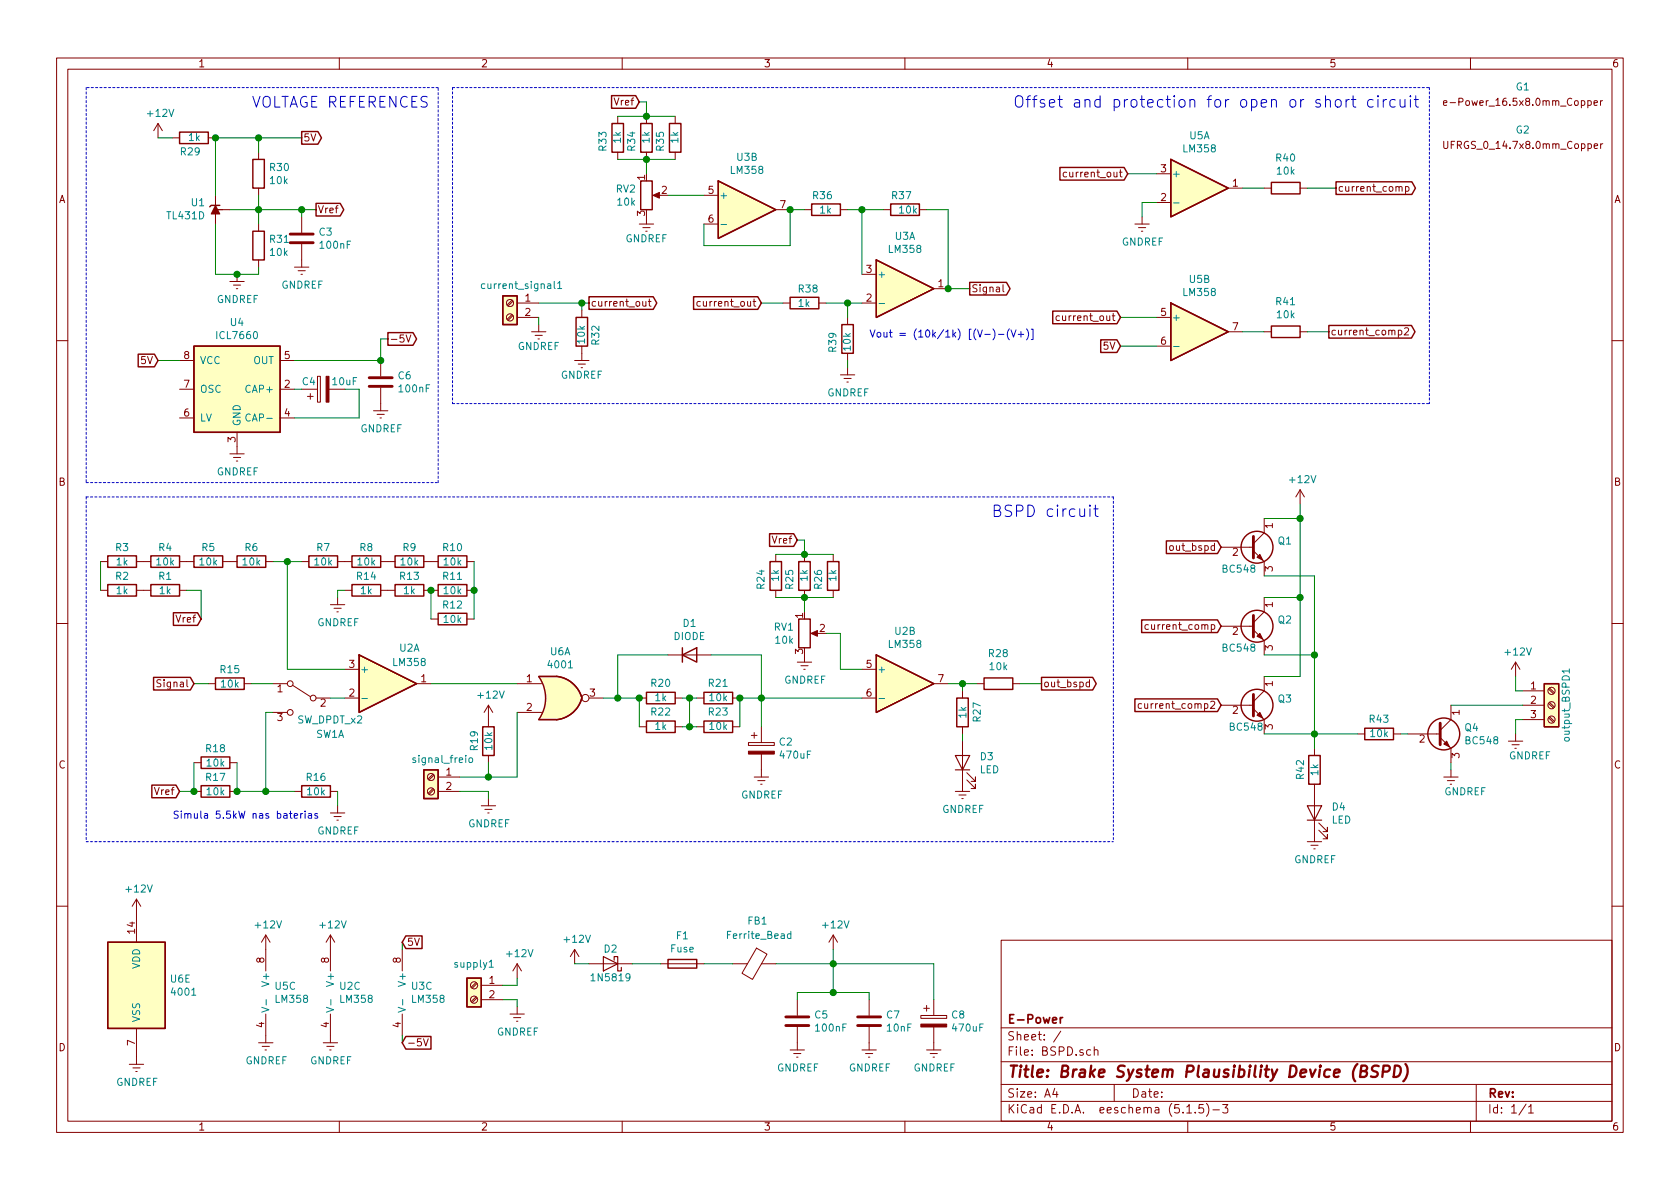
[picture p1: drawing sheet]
<svg xmlns="http://www.w3.org/2000/svg" width="297mm" height="210mm" viewBox="0 0 297 210" stroke-linecap="round" stroke-linejoin="round" font-family="sans-serif">
<g fill="none" stroke="#840000" stroke-width=".18">
<path d="M10 10.3h277v189.9h-277zM12 12.2h273v186.1h-273zM60 10.3v1.9M110 10.3v1.9M160 10.3v1.9M210 10.3v1.9M255.2 18.2l.6-.1v-.2l-.4-.1-.2 .2 .1 .6h.5M260 10.3v1.9M281.8 18.2l.6-.1v-.2l-.4-.1-.2 .2 .1 .6h.5M283 17.8v.8M283.3 17.8l-.3 .2M27.9 21.8l-.7 1.3"/>
<path d="M27.9 21.8v2.6M27.9 21.8l.8 1.3M30.5 24.4h1.2M36.8 24.4h1.3M38.1 35.8v2.5M38.1 37.1h2.5M38.1 34.5v5.1M45.7 26.9v1.3M45.7 33.3v1.2M45.7 39.6v1.3M53.3 38.3v2.8M109.2 20.6v1.2"/>
<path d="M109.2 26.9v1.3M113 39.6h2.6M114.3 20.6v1.2M114.3 26.9v1.3M114.3 38.3v1.3M115.8 34.5h1M119.4 20.6v1.2M119.4 26.9v1.3M124.5 39.6h2.5M124.5 34.5h2.5M137.2 37.1h2.5M142.2 37.1h1.3"/>
<path d="M148.6 37.1h1.3M156.2 37.1h1.3M162.6 37.1h1.2M188.6 30.5l-.4-.1-.2 .3 .1 .5h.5M197.9 30.4h.5M198.1 30v1.1l.3 .2M200.7 39.6h2.5M201.9 38.3v1.3M204.5 35.8h2.5M204.5 30.7h2.5M217.2 33.3h2.5M223.5 33.3h1.3"/>
<path d="M229.9 33.3h1.2M247.4 33.2l.1-.2h.4v.8M248.5 33h.4l.2 .2-.1 .6h-.5M248.5 33v1.3M255.3 25v1l.2 .3h.3l.2-.3v-1M281.9 25.8l.6-.1-.1-.2-.4-.1-.1 .2v.6h.5M283 25.4v.9M283.4 25.4l-.4 .2M40.6 49.8h2.6M41.3 50.4h1.2M41.8 51h.2M41.9 48.5v1.3"/>
<path d="M45.7 46v1.2M52.1 47.2h2.5M52.7 47.9h1.3M53.2 48.5h.3M53.3 43.2v4M71.8 59.2l.4 1.3 .4-1.3M90.5 55.6l-.8 .9M90.5 53.1l-.8 .8M90.7 55.8l-.9 .8M90.7 53.3l-.9 .8M91.4 53.6h3.8M91.4 56.1h3.8"/>
<path d="M94 58.7h2.5M94.6 59.3h1.3M95.1 59.9h.3M95.2 57.4v1.3M102.9 54.9v1.2M113.6 53.3l.1 .8h.3l.2-.1M113.7 40.3h1.2M114.2 40.9h.2M114.2 53.3v.8M114.6 53.3h.5M114.8 52.9v1.1l.3 .1M123.8 53.4l-.3-.1-.3 .2 .1 .6h.5"/>
<path d="M133.1 53.3h.5M133.3 52.9v1.1l.3 .1M138.4 53.6h1.3M144.8 53.6h1.2M149.9 56.1v1.3M152.4 53.6h2.5M152.4 48.5h2.5M165.1 51h2.5M177.3 50.3v1.1l.2 .2M187.3 55.9l-.3-.1-.3 .3 .1 .5h.5M196.6 55.8h.5M196.8 55.4v1.1l.3 .2"/>
<path d="M201.3 40.3h1.3M201.8 40.9h.3M204.5 56.1h2.5M217.2 58.7h2.5M223.5 58.7h1.3M229.9 58.7h1.2M247.2 58.4h.4l.3 .2-.2 .6h-.5M248.3 58.1l.5-.1 .2 .3v.2l-.7 .7h.7M10 60.2h2M31.7 63.7h2.6M31.7 68.8h2.6M31.7 73.9h2.6"/>
<path d="M41.9 76.4v3.9M49.5 63.7h2.6M49.5 68.8h2.6M49.5 73.9h2.6M53.3 68.8h2.8M54.4 70.1h1M54.9 69.6v1M56.1 66.5h.5v4.6h-.5zM58.2 68.8h2.8M66 72.6h2.6M66.7 73.3h1.2M67.2 73.9h.2"/>
<path d="M67.3 63.7v2.8M67.3 68.6v4M101.6 63.7h2.5M102.2 64.4h1.3M102.7 65h.3M102.9 61.2v2.5M148.6 66.3h2.5M149.2 66.9h1.3M149.7 67.6h.3M149.9 62.5v1.2M149.9 65v1.3M204.5 61.2h2.5"/>
<path d="M285 60.2h2M17.8 99.3h1.2M24.1 99.3h2.6M31.7 99.3h2.6M39.4 99.3h2.5M40.6 80.3h2.6M41.3 80.9h1.2M41.8 81.5h.2M47 99.3h1.3M53.3 99.3h1.3M59.7 99.3h2.5M67.3 99.3h2.5"/>
<path d="M74.9 99.3h2.6M82.5 99.3h1.3M137.2 98v1.3M142.2 98v1.3M147.3 98v1.3M215.9 96.8h5.7M221.6 97.4l1.9 1.9v2.5M223.5 91.7v2.5l-1.9 1.9M229.9 86.6l-.8 1.3M229.9 86.6v2.5M229.9 86.6l.7 1.3M10 110.3h2"/>
<path d="M17.8 104.4h1.2M24.1 104.4h2.6M31.7 104.4h1.3M58.4 106.9h2.6M59.1 107.6h1.2M59.6 108.2h.2M59.7 105.7v1.2M61 118.4h2.5M61 104.4h1.2M67.3 104.4h2.5M74.9 104.4h2.6M76.2 109.5h1.3"/>
<path d="M82.5 104.4h1.3M82.5 109.5h1.3M118.1 115.8h7.6M137.2 104.4v1.3M141 117.1h2.5M141.6 117.7h1.3M142.1 118.4h.3M142.2 104.4v1.3M142.2 115.8v1.3M143.8 112h1M147.3 104.4v1.3M152.4 118.4h2.5"/>
<path d="M203 110.5h-.3l-.3 .2 .2 .5h.4M214.2 110.5h.3l.3 .2-.1 .5h-.5M215.9 110.7h5.7M221.6 111.4l1.9 1.9v2.5M223.5 105.7v2.5l-1.9 1.9M223.5 119.6v2.6l-1.9 1.9M268 117.1l-.8 1.3M268 117.1v2.5M268 117.1l.7 1.3M285 110.3h2M34.3 139.9h1.3M34.3 134.9h1.3"/>
<path d="M36.8 120.9h1.3M40.6 139.9h1.3M40.6 134.9h1.3M43.2 120.9h1.2M48.3 120.9h2.5M48.3 126h2.5M51.7 121.2l3.2 2M52.1 139.9h1.2M55.9 123.4h2.5M58.4 139.9h1.3M61 123.4h2.5M73.7 120.9h2.5"/>
<path d="M76.6 139.4l-.9 .9M76.6 136.9l-.9 .8M76.7 139.6l-.8 .9M76.7 137.1l-.8 .8M77.5 139.9h3.8M77.5 137.4h3.8M86.4 124.7v3.8M86.4 133.6v1.3M86.4 124.7l-.8 1.3M86.4 124.7l.7 1.3M91.4 120.9h4.4M91.4 126h4.4"/>
<path d="M104.1 123.4h2.6M113 123.4h1.3M113 128.5h1.3M119.4 123.4h1.2M119.4 128.5h1.2M123.2 123.4h1.3M123.2 128.5h1.3M129.5 123.4h1.3M129.5 128.5h1.3M132.3 131.3h4.6v.5h-4.6zM132.8 130h1.1M133.3 137.4h2.6"/>
<path d="M133.3 129.5v1.1M134 138h1.3M134.5 138.7h.2M134.6 128.5v2.8M134.6 133.3v4.1M152.4 123.4h2.5M165.1 120.9h2.5M168.9 139.9h2.5M170.2 122.2v1.2M170.2 128.5v1.3M170.2 131.1v8.8M170.9 137.9l1.6 1.5v-.7v.7h-.8"/>
<path d="M170.9 136.6l1.6 1.6v-.8v.8h-.8M172.7 120.9h1.3M179.1 120.9h1.2M192.6 120.7l-.3-.1-.3 .2 .2 .6h.4M192.6 120.2v1.3M201.8 124.5l-.3-.1-.3 .3 .1 .5h.5M214 124.1l.5-.1 .2 .1 .1 .3-.1 .2-.7 .7h.8M215.9 124.7h5.7M221.6 125.3l1.9 1.9v2.6M232.4 132.3v1.3M232.4 138.7v10.1M240 129.8h1.3"/>
<path d="M246.4 129.8h1.2M248.9 129.8h5.7M254.6 130.4l1.9 1.9v2.6M255.3 137.4h2.5M255.9 138h1.3M256.4 138.7h.3M256.5 124.7v2.5l-1.9 2M256.5 136.1v1.3M266.7 131.1h2.5M267.3 131.7h1.3M267.8 132.3h.3M268 129.8v1.3"/>
<path d="M269.2 122.2h3.8M269.2 124.7h3.8M269.2 127.2h3.8M273.8 126.9l.9 .9M273.8 124.4l.9 .8M273.8 121.8l.9 .9M274 126.7l.8 .9M274 124.2l.8 .8M274 121.7l.8 .8M24.1 159v7.6M24.1 159l-.7 1.3M24.1 159l.8 1.3"/>
<path d="M58.4 143.8h2.6M59.1 144.4h1.2M59.6 145h.2M59.7 142.5v1.3M85.1 142.5h2.5M85.7 143.1h1.3M86.2 143.8h.3M86.4 141.2v1.3M169.5 140.6h1.3M170.1 141.2h.2M231.1 148.8h2.6M231.8 149.5h1.2"/>
<path d="M232.3 150.1h.2M233.2 146.8l1.5 1.5v-.7v.7h-.8M233.2 145.5l1.5 1.6v-.8v.8h-.8M10 160.2h2M47 165.3v6.4M47 179.3v5.1M47 165.3l-.8 1.3M47 165.3l.8 1.3M58.4 165.3v6.4M58.4 179.3v5.1M58.4 165.3l-.7 1.3M58.4 165.3l.8 1.3"/>
<path d="M71.1 167.9v3.8M71.1 179.3v3.8M84.2 176.3l-.9 .8M84.2 173.7l-.9 .9M84.4 176.4l-.9 .9M84.4 173.9l-.9 .8M85.1 174.2h3.8M85.1 176.8h3.8M90.2 179.3h2.5M90.8 180h1.3M91.4 170.4l-.7 1.3M91.4 170.4v2.6"/>
<path d="M91.4 178v1.3M91.4 170.4l.8 1.3M101.6 167.9l-.8 1.3M101.6 167.9v2.5M101.6 167.9l.8 1.3M104.1 170.4h7.7M116.8 170.4h7.7M129.5 170.4h2.6M133.8 167.7l1.8 1-2.6 4.5-1.8-1.1zM134.6 170.4h2.6M141 176.8v2.8M147.3 165.3l-.7 1.3"/>
<path d="M147.3 165.3v2.6M147.3 165.3l.8 1.3M153.7 176.8v2.8M162.8 179.6h4.6v.5h-4.6zM163.3 178.3h1M163.8 177.8v1M165.1 176.8v2.8M177 166.3h108v32h-108zM285 160.2h2M22.9 188.2h2.5M23.5 188.8h1.3M24 189.5h.3"/>
<path d="M24.1 181.9v6.3M45.7 184.4h2.6M46.4 185h1.2M46.9 185.7h.2M57.1 184.4h2.6M57.8 185h1.3M58.3 185.7h.2M60 198.3v1.9M74.9 183.7l.4 1.3 .4-1.3M91.3 180.6h.3M110 198.3v1.9M139.7 185.7h2.5"/>
<path d="M140.3 186.3h1.3M140.8 186.9h.3M141 181.6v4.1M152.4 185.7h2.5M153 186.3h1.3M153.5 186.9h.3M153.7 181.6v4.1M160 198.3v1.9M163.8 185.7h2.6M164.5 186.3h1.2M165 186.9h.2M165.1 181.6v4.1"/>
<path d="M177 194.8h108M177 191.8h108M177 187.8h108M177 181.8h108M186.5 192.5l-.4 1h1M186.8 193v1M187.6 182.3l-1.3 2M192.8 185.7l-.4-.1-.3 .3 .1 .6 .2 .1 .4-.1M193.5 185.7a.37 .37 0 0 1 .6 .1v.8M193.5 185.1v1.5M197 191.8v3M209.8 195.8l.5-.5v1.5"/>
<path d="M209.8 196.8h.9M210 198.3v1.9M211.3 196.7v.1M212.8 195.3h-.8v.7l.2-.1 .5 .1 .1 .2v.5l-.3 .1-.5-.1M213.3 195.1a1.71 1.71 0 0 1 0 2.3M214.5 196.3h1.1M216.2 195.3h.9l-.5 .6 .4 .1v.7l-.2 .1-.6-.1M260 198.3v1.9M261 191.8v6.5M269.8 195.2l-1.2 2M270.3 195.8l.4-.5v1.5M270.3 196.8h.8"/>
<circle cx="90.2" cy="56.1" r=".63"/>
<circle cx="90.2" cy="53.6" r=".63"/>
<circle cx="51.3" cy="120.9" r=".51"/>
<circle cx="51.3" cy="126" r=".51"/>
<circle cx="55.4" cy="123.4" r=".51"/>
<circle cx="76.2" cy="137.4" r=".63"/>
<circle cx="76.2" cy="139.9" r=".63"/>
<circle cx="103.5" cy="123.4" r=".63"/>
<circle cx="274.3" cy="122.2" r=".63"/>
<circle cx="274.3" cy="124.7" r=".63"/>
<circle cx="274.3" cy="127.2" r=".63"/>
<circle cx="83.8" cy="174.2" r=".63"/>
<circle cx="83.8" cy="176.8" r=".63"/>
</g>
<path d="M240.6 189.4l.9-.1a.47 .47 0 0 0 .2-.5 .47 .47 0 0 0-.3-.4h-.7l-.2 2h.7a.53 .53 0 0 0 .5-.5 .53 .53 0 0 0-.4-.5M243.8 188.5a.79 .79 0 0 0-1.2 .3 .43 .43 0 0 0 .3 .6 .65 .65 0 0 1 .7 .5l-.1 .4a.87 .87 0 0 1-1.1 0M244.5 189.5h.8a.57 .57 0 0 0 .4-.5 .57 .57 0 0 0-.3-.6h-.8l-.2 2M246.6 188.4h.5a.95 .95 0 0 1 .4 1.6 .9 .9 0 0 1-1.1 .4zM248.5 188.2a2.31 2.31 0 0 1-.4 3" fill="none" stroke="#840000" stroke-width=".41"/>
<path d="M187.5 179.9v1M187.9 179.9l-.4 .2v.1" fill="none" stroke="#840000" stroke-width=".3"/>
<g fill="none" stroke="#008484" stroke-width=".18">
<path d="M127.5 39.7h1M207.5 35.9h1M98 49.8v1l.2 .2M98.6 50.1l.4-.3v1.2M98.6 51h.7M155.4 53.7h1M44.2 73.3a.6 .6 0 0 0-.8 .5 .6 .6 0 0 0 .6 .7l.2-.2M207.5 61.3h1M277.5 118.7h-1.3l.4 .3M277.5 118.3v.7M64 123.5h1M83 134.1l.3-.1 .3 .2-.2 .6h-.3l-.1-.1z"/>
<path d="M155.4 123.5h1M46.3 178.1l1.2 .5-1.2 .4M47.1 176.8v.9M57.7 178.1l1.3 .5-1.3 .4M58.5 176.8v.9M70.4 178.1l1.3 .5-1.3 .4M71.2 176.8v.9M86.5 170.1l.4-.3v1.2M86.5 171h.7M139.8 165.2l-.4-.1-.2 .2 .1 .6h.5M139.8 164.7v1.3"/>
</g>
<g fill="none" stroke="#840000" stroke-width=".25">
<path d="M108.1 16.9h4.3l.6 1.1-.6 1.1h-4.3zM31.7 23.4h5.1v2h-5.1zM38.9 36.3h-1.6l-.2 .3M44.7 28.2h2v5.1h-2zM53.3 23.3h2.9l.6 1.1-.6 1.1h-2.9zM55.9 36h4.2l.7 1.1-.7 1.1h-4.2zM108.2 21.8h2v5.1h-2zM113.3 21.8h2v5.1h-2zM113.3 32h2v5.1h-2zM118.4 21.8h2v5.1h-2zM127 32l10.2 5.1-10.2 5.1zM143.5 36.1h5.1v2h-5.1z"/>
<path d="M157.5 36.1h5.1v2h-5.1zM187.4 29.6h11.4l.6 1.1-.6 1.1h-11.4zM207 28.2l10.2 5.1-10.2 5zM224.8 32.3h5.1v2h-5.1zM236.2 32.2h13.4l.7 1.1-.7 1.1h-13.4zM44.7 40.9h2v5.1h-2zM68.6 58.8h4.4l.7 1.1-.7 1.2h-4.4zM88.9 52.3h2.5v5.1h-2.5zM101.9 56.1h2v5.1h-2zM104.1 52.5h11.4l.6 1.1-.6 1.1h-11.4zM122.6 52.5h11.4l.6 1.1-.6 1.1h-11.4zM139.7 52.6h5.1v2h-5.1z"/>
<path d="M148.8 57.4h2.1v5.1h-2.1zM154.9 46l10.2 5-10.2 5.1zM171.4 49.9h6.6l.6 1.1-.6 1.2h-6.6zM186.1 55h11.4l.6 1.1-.6 1.1h-11.4zM207 53.6l10.2 5.1-10.2 5zM224.8 57.7h5.1v2h-5.1zM234.9 57.6h14.7l.6 1.1-.6 1.1h-14.7zM24.4 62.6h2.9l.6 1.1-.6 1.2h-2.9zM34.3 61.2h15.2v15.2h-15.2zM194.6 60.1h2.9l.6 1.1-.6 1.1h-2.9zM19 98.3h5.1v2h-5.1zM26.7 98.3h5v2h-5z"/>
<path d="M34.3 98.3h5.1v2h-5.1zM41.9 98.3h5.1v2h-5.1zM54.6 98.3h5.1v2h-5.1zM62.2 98.3h5.1v2h-5.1zM69.8 98.3h5.1v2h-5.1zM77.5 98.3h5v2h-5zM136.1 94.4h4.2l.7 1.1-.7 1.1h-4.2zM136.1 99.3h2.1v5.1h-2.1zM141.2 99.3h2.1v5.1h-2.1zM146.3 99.3h2v5.1h-2zM206.2 95.7h9.1l.6 1.1-.6 1.1h-9.1zM19 103.4h5.1v2h-5.1z"/>
<path d="M26.7 103.4h5v2h-5zM27.2 119.8h6.5l.6 1.1-.6 1.1h-6.5zM30.7 108.4h4.2l.7 1.1-.7 1.1h-4.2zM38.1 119.9h5.1v2h-5.1zM62.2 103.4h5.1v2h-5.1zM63.5 115.8l10.2 5.1-10.2 5.1zM69.8 103.4h5.1v2h-5.1zM77.5 108.5h5v2h-5zM77.5 103.4h5v2h-5zM95.2 119.6h3.2a5.2 5.2 0 0 1 4.5 3.8M95.3 119.7a6.6 6.6 0 0 1 0 7.5M120.6 115.8l2.6-1.3v2.6z"/>
<path d="M120.6 114.5v2.6M141.2 109.5h2.1v5h-2.1zM154.9 115.8l10.2 5.1-10.2 5.1zM174 119.9h5.1v2h-5.1zM184.1 119.8h9.1l.6 1.1-.6 1.1h-9.1zM201.9 109.6h13.4l.6 1.1-.6 1.2h-13.4zM26.8 138.8h4.3l.6 1.1-.6 1.2h-4.3zM35.6 138.9h5v2.1h-5zM35.6 133.9h5v2h-5zM53.3 138.9h5.1v2.1h-5.1zM74.9 136.1h2.6v5.1h-2.6zM85.3 128.5h2.1v5.1h-2.1z"/>
<path d="M102.9 123.5a5.2 5.2 0 0 1-4.5 3.8l-3.2-.1M114.3 127.5h5.1v2h-5.1zM114.3 122.4h5.1v2.1h-5.1zM124.5 127.5h5v2h-5zM124.5 122.4h5v2.1h-5zM169.2 123.4h2v5.1h-2zM200.7 123.6h14.6l.6 1.1-.6 1.1h-14.6zM231.4 133.6h2v5.1h-2zM241.3 128.8h5.1v2h-5.1zM273 120.9h2.6v7.6h-2.6zM19 166.6h10.2v15.3h-10.2zM71.8 165.5h2.8v2.2h-2.8l-.7-1.1z"/>
<path d="M82.5 173h2.6v5h-2.6zM118.1 169.7h5.1v1.5h-5.1zM71.8 183.3h4.4v2.2h-4.4l-.7-1.1z"/>
<circle cx="222.2" cy="96.8" r="2.82"/>
<circle cx="222.2" cy="110.7" r="2.82"/>
<circle cx="222.2" cy="124.7" r="2.82"/>
<circle cx="255.3" cy="129.8" r="2.82"/>
</g>
<g fill="#ffffc2" stroke="#ffffc2" stroke-width=".18">
<path d="M154.9 46l10.2 5-10.2 5.1z"/>
<path d="M63.5 115.8l10.2 5.1-10.2 5.1z"/>
<path d="M154.9 115.8l10.2 5.1-10.2 5.1z"/>
<path d="M207 53.6l10.2 5.1-10.2 5z"/>
<path d="M98.4 119.6a5.2 5.2 0 0 1 4.5 3.8l-5 1.4z"/>
<path d="M97.9 122.1l5 1.4a5.2 5.2 0 0 1-4.5 3.8z"/>
<path d="M95.2 127.2h3.2z"/>
<path d="M95.2 119.6h3.2z"/>
<path d="M95.2 119.6h3.2v7.6h-3.2a6.7 6.7 0 0 0 0-7.6z"/>
<path d="M19 166.6h10.2v15.3h-10.2z"/>
<path d="M127 32l10.2 5.1-10.2 5.1z"/>
<path d="M273 120.9h2.6v7.6h-2.6z"/>
<path d="M207 28.2l10.2 5.1-10.2 5z"/>
<path d="M74.9 136.1h2.6v5.1h-2.6z"/>
<path d="M88.9 52.3h2.5v5.1h-2.5z"/>
<path d="M34.3 61.2h15.2v15.2h-15.2z"/>
<path d="M82.5 173h2.6v5h-2.6z"/>
</g>
<g fill="#840000" stroke="#840000" stroke-width=".18">
<path d="M38.1 36.3l.8 1.5h-1.6z"/>
<path d="M222.8 112l.5 1-1.1-.5z"/>
<path d="M222.2 98.5l.6-.5 .5 1.1z"/>
<path d="M255.3 131.6l.5-.5 .5 1z"/>
<path d="M115.4 34.5l1.2-.5v1z"/>
<path d="M162.8 181.1h4.6v.5h-4.6z"/>
<path d="M222.2 126.5l.6-.5 .5 1z"/>
<path d="M143.4 112l1.1-.5v1z"/>
<path d="M132.3 132.8h4.6v.5h-4.6z"/>
<path d="M57.7 66.5h.5v4.6h-.5z"/>
</g>
<path d="M51.3 42.9h4.1M51.3 41.4h4.1M65.3 68.3h4M65.3 66.8h4M221.6 94.9v3.8M221.6 108.8v3.8M221.6 122.8v3.8M254.6 127.9v3.8M138.9 179.8h4.1M151.6 179.8h4.1M138.9 181.4h4.1M151.6 181.4h4.1" fill="none" stroke="#840000" stroke-width=".51"/>
<path d="M168.9 133.6h2.5l-1.2 2.5zM168.9 136.1h2.5M231.1 142.5h2.6l-1.3 2.5zM231.1 145h2.6M106.7 169.2l2.5 1.2-2.5 1.3zM108.6 169.8v-.6h.6v2.5h.7v-.6" fill="none" stroke="#840000" stroke-width=".2"/>
<path d="M15.2 15.5v69.8M77.5 15.5h-62.3M80 15.5h172.7M80 15.5v55.9M252.7 15.5v55.9M80 71.4h172.7M15.2 87.9v60.9M15.2 85.3h62.3M15.2 87.9h181.6M77.5 85.3v-69.8M196.8 87.9v60.9M15.2 148.8h181.6" fill="none" stroke="#0000c2" stroke-width=".18" stroke-dasharray=".4 .4"/>
<g fill="none" stroke="#008400" stroke-width=".18">
<path d="M113 18h1.3v2.6M27.9 24.4h2.6M38.1 39.6v8.9h7.6v-1.3M40.6 37.1h15.3M45.7 24.4v2.5M45.7 34.5v5.1M53.3 24.4h-15.2v10.1M53.3 37.1v1.2M109.2 20.6h10.2M109.2 28.2h10.2M114.3 28.2v2.5M118.1 34.5h6.4"/>
<path d="M142.2 37.1h-2.5v6.3h-15.2v-3.8M149.9 37.1h6.3M152.4 37.1v11.4M163.8 37.1h3.8v13.9h3.8M199.4 30.7h5.1M204.5 35.8h-2.6v2.5M219.7 33.3h3.8M231.1 33.3h5.1M68.6 59.9h-1.3v3.8h-15.2M95.2 53.6h8.9M95.2 56.1v1.3M102.9 53.6v1.3"/>
<path d="M134.6 53.6h3.8M146 53.6h6.4M149.9 53.6v2.5M198.1 56.1h6.4M219.7 58.7h3.8M231.1 58.7h3.8M27.9 63.7h3.8M52.1 68.8h1.2M61 68.8h2.5v5.1h-11.4M149.9 63.7v1.3M198.1 61.2h6.4M17.8 99.3v5.1"/>
<path d="M48.3 99.3h5M50.8 99.3v19.1h10.2M83.8 99.3v10.2M137.2 98h10.1M141 95.5h1.2v2.5M223.5 91.7h6.4M229.9 89.1v30.5h-6.4M33 104.4h2.6v5.1M61 104.4h-1.3v1.3M76.2 104.4v5.1M118.1 115.8h-8.9v7.6M125.7 115.8h8.9v12.7"/>
<path d="M137.2 105.7h10.1M142.2 105.7v2.5M146 112h2.6v6.4h3.8M223.5 115.8h8.9M223.5 105.7h6.4M223.5 101.8h8.9v30.5M268 119.6v2.6h1.2M34.3 134.9v5h-2.6M34.3 120.9h2.5M41.9 134.9v5h10.2M44.4 120.9h3.9M48.3 126h-1.3v13.9"/>
<path d="M58.4 123.4h2.6M59.7 139.9v2.6M76.2 120.9h15.2M81.3 139.9h5.1v1.3M86.4 134.9v2.5M91.4 126v11.4h-10.1M106.7 123.4h6.3v5.1M120.6 128.5h2.6M120.6 123.4h2.6M121.9 123.4v5.1M152.4 123.4h-21.6v5.1M167.6 120.9h5.1"/>
<path d="M170.2 120.9v1.3M170.2 129.8v1.3M180.3 120.9h3.8M223.5 129.8h16.5M247.6 129.8h1.3M256.5 134.9v1.2M256.5 124.7h12.7M269.2 127.2h-1.2v2.6M71.1 166.6v1.3M88.9 176.8h2.5v1.2M91.4 173v1.2h-2.5M101.6 170.4h2.5"/>
<path d="M111.8 170.4h5M124.5 170.4h5M137.2 170.4h27.9v6.4M141 176.8v-1.3h12.7v1.3M147.3 167.9v7.6M71.1 183.1v1.3"/>
</g>
<g fill="none" stroke="#0000c2" stroke-width=".18">
<path d="M236.3 17.7a.54 .54 0 0 1 .8 .3v.6a.54 .54 0 0 1-.5 .4 .54 .54 0 0 1-.5-.4v-.6zM238 17.6v1.3M238.6 17.6l-.4 .1-.2 .3M238.9 17.6h.8M239.2 16.9v1.7l.1 .2 .4 .1M242.8 17.7l-.6-.1-.4 .4v.6l.2 .2 .2 .1 .6-.1M243.6 16.9l-.1 .1h.2l-.1-.1v.2M243.6 17.6v1.3M244.6 17.6v1.3M245.2 17.6l-.4 .1-.2 .3M246.7 17.7l-.6-.1-.4 .4v.6l.2 .2 .2 .1 .6-.1M247.5 17.6l.1 1.2a.52 .52 0 0 0 .8-.1"/>
<path d="M248.4 17.6v1.3M249.4 16.9l-.1 .1 .1 .1v-.2v.2M249.4 17.6v1.3M250 17.6h.8M250.3 16.9v1.7l.1 .2 .4 .1M174.1 59.1h1M175.6 58.2a1.47 1.47 0 0 1 0 1.9M176.5 59.1h1M178.5 58.2a1.47 1.47 0 0 0 0 1.9M178.8 58.3l.4 1.3 .4-1.3M180 59.1h1M180.5 58.6v1"/>
<path d="M181.5 58.2a1.4 1.4 0 0 1 0 1.9M182.3 58.2h.4v1.8h-.4M192.7 89.3l-.1 .1h.2l-.1-.1v.2M192.7 90v1.3M193.4 90h.8M193.7 89.3v1.7l.1 .2 .4 .1M52 144.3l.6-.1v-.3h-.4l-.2 .1 .1 .6h.5M53.2 143.9v.8M53.5 143.9l-.3 .2M53.9 143.4v.2M53.9 143.9v.8M54.6 143.9h.4l.1 .8"/>
<path d="M55.1 144.2h-.4l-.2 .2 .2 .3 .4-.1M56.1 143.9h-.3l-.1 .1v.2l.4 .1v.3h-.4"/>
</g>
<g fill="#008400" stroke="#008400" stroke-width=".25">
<circle cx="47" cy="139.9" r=".51"/>
<circle cx="34.3" cy="139.9" r=".51"/>
<circle cx="50.8" cy="99.3" r=".51"/>
<circle cx="41.9" cy="139.9" r=".51"/>
<circle cx="86.4" cy="137.4" r=".51"/>
<circle cx="102.9" cy="53.6" r=".51"/>
<circle cx="170.2" cy="120.9" r=".51"/>
<circle cx="67.3" cy="63.7" r=".51"/>
<circle cx="38.1" cy="24.4" r=".51"/>
<circle cx="45.7" cy="24.4" r=".51"/>
<circle cx="41.9" cy="48.5" r=".51"/>
<circle cx="53.3" cy="37.1" r=".51"/>
<circle cx="45.7" cy="37.1" r=".51"/>
<circle cx="149.9" cy="53.6" r=".51"/>
<circle cx="134.6" cy="123.4" r=".51"/>
<circle cx="232.4" cy="115.8" r=".51"/>
<circle cx="229.9" cy="105.7" r=".51"/>
<circle cx="232.4" cy="129.8" r=".51"/>
<circle cx="229.9" cy="91.7" r=".51"/>
<circle cx="167.6" cy="51" r=".51"/>
<circle cx="76.2" cy="104.4" r=".51"/>
<circle cx="147.3" cy="175.5" r=".51"/>
<circle cx="147.3" cy="170.4" r=".51"/>
<circle cx="114.3" cy="28.2" r=".51"/>
<circle cx="114.3" cy="20.6" r=".51"/>
<circle cx="142.2" cy="105.7" r=".51"/>
<circle cx="142.2" cy="98" r=".51"/>
<circle cx="121.9" cy="128.5" r=".51"/>
<circle cx="121.9" cy="123.4" r=".51"/>
<circle cx="113" cy="123.4" r=".51"/>
<circle cx="130.8" cy="123.4" r=".51"/>
<circle cx="109.2" cy="123.4" r=".51"/>
<circle cx="152.4" cy="37.1" r=".51"/>
<circle cx="139.7" cy="37.1" r=".51"/>
<circle cx="83.8" cy="104.4" r=".51"/>
</g>
<g font-size="2.8" fill="#0000c2">
<text x="179.1" y="19">Offset and protection for open or short circuit</text>
<text x="175.3" y="91.4">BSPD circuit</text>
</g>
<text font-size="2.8" fill="#840000" x="178" y="190.5">Title: Brake System Plausibility Device (BSPD)</text>
<text font-size="2.7" fill="#0000c2" x="44.4" y="19">VOLTAGE REFERENCES</text>
<g font-size="2.1" fill="#840000">
<text x="178" y="184">Sheet: /</text>
<text x="178" y="181">E-Power</text>
<text x="178" y="186.7">File: BSPD.sch</text>
<text x="178" y="196.9">KiCad E.D.A. eeschema (5.1.5)-3</text>
<text x="178" y="194.1">Size: A4</text>
<text x="200" y="194.1">Date:</text>
<text x="263" y="194.1">Rev:</text>
<text x="263" y="196.9">Id: 1/1</text>
</g>
<g font-size="1.8" fill="#840000">
<text x="35" y="11.9">1</text>
<text x="85" y="11.9">2</text>
<text x="135" y="11.9">3</text>
<text x="185" y="11.9">4</text>
<text x="235" y="11.9">5</text>
<text x="285" y="11.9">6</text>
<text x="108.8" y="18.7">Vref</text>
<text x="256.7" y="18.7">e-Power_16.5x8.0mm_Copper</text>
<text x="53.6" y="25">5V</text>
<text x="256.1" y="26.3">UFRGS_0_14.7x8.0mm_Copper</text>
<text x="10.4" y="35.9">A</text>
<text x="114" y="31.8" transform="rotate(-90 114 31.8)">1</text>
<text x="117" y="34.3">2</text>
<text x="125.2" y="34.3">5</text>
<text x="188.8" y="31.4">current_out</text>
<text x="205.3" y="35.6">2</text>
<text x="205.3" y="30.5">3</text>
<text x="218" y="33">1</text>
<text x="236.5" y="33.9">current_comp</text>
<text x="285.4" y="35.9">A</text>
<text x="56.1" y="37.7">Vref</text>
<text x="114" y="38.2" transform="rotate(-90 114 38.2)">3</text>
<text x="125.2" y="39.4">6</text>
<text x="137.9" y="36.8">7</text>
<text x="92.9" y="53.3">1</text>
<text x="153.2" y="53.3">2</text>
<text x="153.2" y="48.3">3</text>
<text x="165.9" y="50.8">1</text>
<text x="171.7" y="51.7">Signal</text>
<text x="92.9" y="55.9">2</text>
<text x="104.4" y="54.2">current_out</text>
<text x="124" y="54.2">current_out</text>
<text x="187.5" y="56.8">current_out</text>
<text x="205.3" y="55.9">5</text>
<text x="218" y="58.4">7</text>
<text x="235.2" y="59.3">current_comp2</text>
<text x="25" y="64.4">5V</text>
<text x="32.5" y="63.5">8</text>
<text x="50.3" y="63.5">5</text>
<text x="68.8" y="60.6">-5V</text>
<text x="195.2" y="61.8">5V</text>
<text x="205.3" y="61">6</text>
<text x="32.5" y="68.6">7</text>
<text x="50.3" y="68.6">2</text>
<text x="32.5" y="73.7">6</text>
<text x="50.3" y="73.7">4</text>
<text x="41.7" y="78.2" transform="rotate(-90 41.7 78.2)">3</text>
<text x="10.4" y="85.9">B</text>
<text x="285.4" y="85.9">B</text>
<text x="225" y="93.4" transform="rotate(-90 225 93.4)">1</text>
<text x="136.8" y="96.1">Vref</text>
<text x="207.2" y="97.4">out_bspd</text>
<text x="218" y="98.3">2</text>
<text x="225" y="101.1" transform="rotate(-90 225 101.1)">3</text>
<text x="225" y="107.4" transform="rotate(-90 225 107.4)">1</text>
<text x="31.3" y="110.1">Vref</text>
<text x="142" y="109.3" transform="rotate(-90 142 109.3)">1</text>
<text x="144.9" y="111.8">2</text>
<text x="203.3" y="111.4">current_comp</text>
<text x="218" y="112.3">2</text>
<text x="61.7" y="118.1">3</text>
<text x="142" y="115.7" transform="rotate(-90 142 115.7)">3</text>
<text x="153.2" y="118.1">5</text>
<text x="225" y="115" transform="rotate(-90 225 115)">3</text>
<text x="28.2" y="121.5">Signal</text>
<text x="49" y="122.4">1</text>
<text x="56.7" y="125">2</text>
<text x="61.7" y="123.2">2</text>
<text x="74.4" y="120.6">1</text>
<text x="93.1" y="120.6">1</text>
<text x="93.1" y="125.7">2</text>
<text x="104.3" y="123.2">3</text>
<text x="153.2" y="123.2">6</text>
<text x="165.9" y="120.6">7</text>
<text x="184.4" y="121.5">out_bspd</text>
<text x="202.3" y="125.3">current_comp2</text>
<text x="225" y="121.4" transform="rotate(-90 225 121.4)">1</text>
<text x="270.7" y="121.9">1</text>
<text x="270.7" y="124.5">2</text>
<text x="49" y="127.5">3</text>
<text x="218" y="126.2">2</text>
<text x="225" y="129" transform="rotate(-90 225 129)">3</text>
<text x="251" y="131.3">2</text>
<text x="258.1" y="126.5" transform="rotate(-90 258.1 126.5)">1</text>
<text x="270.7" y="127">3</text>
<text x="10.4" y="135.9">C</text>
<text x="78.9" y="137.2">1</text>
<text x="258.1" y="134.1" transform="rotate(-90 258.1 134.1)">3</text>
<text x="285.4" y="135.9">C</text>
<text x="27.5" y="140.6">Vref</text>
<text x="78.9" y="139.7">2</text>
<text x="23.9" y="165" transform="rotate(-90 23.9 165)">14</text>
<text x="71.9" y="167.3">5V</text>
<text x="46.7" y="170.3" transform="rotate(-90 46.7 170.3)">8</text>
<text x="58.2" y="170.3" transform="rotate(-90 58.2 170.3)">8</text>
<text x="70.9" y="170.3" transform="rotate(-90 70.9 170.3)">8</text>
<text x="86.5" y="174">1</text>
<text x="86.5" y="176.5">2</text>
<text x="10.4" y="185.9">D</text>
<text x="23.9" y="184.9" transform="rotate(-90 23.9 184.9)">7</text>
<text x="46.7" y="181.7" transform="rotate(-90 46.7 181.7)">4</text>
<text x="58.2" y="181.7" transform="rotate(-90 58.2 181.7)">4</text>
<text x="70.9" y="181.7" transform="rotate(-90 70.9 181.7)">4</text>
<text x="71.9" y="185">-5V</text>
<text x="285.4" y="185.9">D</text>
<text x="35" y="199.9">1</text>
<text x="85" y="199.9">2</text>
<text x="135" y="199.9">3</text>
<text x="185" y="199.9">4</text>
<text x="235" y="199.9">5</text>
<text x="285" y="199.9">6</text>
</g>
<g font-size="1.8" fill="#008484">
<text x="268.1" y="16">G1</text>
<text x="26.2" y="20.7">+12V</text>
<text x="268.1" y="23.6">G2</text>
<text x="32" y="27.5">R29</text>
<text x="33.4" y="24.9">1k</text>
<text x="107.2" y="26.6" transform="rotate(-90 107.2 26.6)">R33</text>
<text x="109.8" y="25.3" transform="rotate(-90 109.8 25.3)">1k</text>
<text x="112.3" y="26.6" transform="rotate(-90 112.3 26.6)">R34</text>
<text x="114.9" y="25.3" transform="rotate(-90 114.9 25.3)">1k</text>
<text x="117.4" y="26.6" transform="rotate(-90 117.4 26.6)">R35</text>
<text x="119.9" y="25.3" transform="rotate(-90 119.9 25.3)">1k</text>
<text x="130.3" y="28.4">U3B</text>
<text x="209.3" y="26.9">LM358</text>
<text x="210.3" y="24.6">U5A</text>
<text x="225.7" y="28.6">R40</text>
<text x="47.8" y="30.2">R30</text>
<text x="47.8" y="32.6">10k</text>
<text x="109" y="34.1">RV2</text>
<text x="127.1" y="35.2">+</text>
<text x="129.3" y="30.8">LM358</text>
<text x="143.8" y="35.2">R36</text>
<text x="157.8" y="35.2">R37</text>
<text x="207.1" y="31.4">+</text>
<text x="225.9" y="30.9">10k</text>
<text x="29.6" y="38.8">TL431D</text>
<text x="33.9" y="36.5">U1</text>
<text x="56.5" y="41.7">C3</text>
<text x="109.2" y="36.4">10k</text>
<text x="145" y="37.8">1k</text>
<text x="159.1" y="37.8">10k</text>
<text x="47.8" y="42.9">R31</text>
<text x="47.8" y="45.3">10k</text>
<text x="56.7" y="44">100nF</text>
<text x="110.6" y="42.8">GNDREF</text>
<text x="157.3" y="44.7">LM358</text>
<text x="158.3" y="42.4">U3A</text>
<text x="198.3" y="43.4">GNDREF</text>
<text x="38.3" y="53.6">GNDREF</text>
<text x="49.7" y="51">GNDREF</text>
<text x="85.6" y="51.1">current_signal1</text>
<text x="141.2" y="51.7">R38</text>
<text x="155.1" y="49.1">+</text>
<text x="209.3" y="52.3">LM358</text>
<text x="210.3" y="50">U5B</text>
<text x="225.7" y="54">R41</text>
<text x="38.5" y="60">ICL7660</text>
<text x="40.8" y="57.7">U4</text>
<text x="141.2" y="54.3">1k</text>
<text x="207.1" y="56.8">+</text>
<text x="225.9" y="56.3">10k</text>
<text x="35.3" y="64.4">VCC</text>
<text x="44.8" y="64.4">OUT</text>
<text x="91.5" y="61.9">GNDREF</text>
<text x="103.4" y="60.7" transform="rotate(-90 103.4 60.7)">10k</text>
<text x="106" y="60.9" transform="rotate(-90 106 60.9)">R32</text>
<text x="147.9" y="62.2" transform="rotate(-90 147.9 62.2)">R39</text>
<text x="150.4" y="61.9" transform="rotate(-90 150.4 61.9)">10k</text>
<text x="35.3" y="69.5">OSC</text>
<text x="43.7" y="69.5">CAP+</text>
<text x="53.5" y="68.1">C4</text>
<text x="58.9" y="68.1">10uF</text>
<text x="70.4" y="67.1">C6</text>
<text x="70.7" y="69.4">100nF</text>
<text x="99.1" y="67">GNDREF</text>
<text x="146.3" y="70.1">GNDREF</text>
<text x="35.3" y="74.5">LV</text>
<text x="42.5" y="75.4" transform="rotate(-90 42.5 75.4)">GND</text>
<text x="44.2" y="74.5">CAP-</text>
<text x="63.7" y="76.4">GNDREF</text>
<text x="38.3" y="84.1">GNDREF</text>
<text x="228.2" y="85.4">+12V</text>
<text x="20.5" y="97.5">R3</text>
<text x="20.6" y="100">1k</text>
<text x="27.7" y="100">10k</text>
<text x="28.1" y="97.5">R4</text>
<text x="35.4" y="100">10k</text>
<text x="35.7" y="97.5">R5</text>
<text x="43" y="100">10k</text>
<text x="43.3" y="97.5">R6</text>
<text x="55.7" y="100">10k</text>
<text x="56" y="97.5">R7</text>
<text x="63.3" y="100">10k</text>
<text x="63.7" y="97.5">R8</text>
<text x="70.9" y="100">10k</text>
<text x="71.3" y="97.5">R9</text>
<text x="78.4" y="97.5">R10</text>
<text x="78.5" y="100">10k</text>
<text x="216.3" y="101.3">BC548</text>
<text x="226" y="96.3">Q1</text>
<text x="20.5" y="102.5">R2</text>
<text x="20.6" y="105.1">1k</text>
<text x="28.1" y="102.5">R1</text>
<text x="28.2" y="105.1">1k</text>
<text x="63.1" y="102.5">R14</text>
<text x="63.8" y="105.1">1k</text>
<text x="70.8" y="102.5">R13</text>
<text x="71.4" y="105.1">1k</text>
<text x="78.4" y="107.6">R12</text>
<text x="78.4" y="102.5">R11</text>
<text x="78.5" y="105.1">10k</text>
<text x="135.2" y="104.1" transform="rotate(-90 135.2 104.1)">R24</text>
<text x="137.7" y="102.7" transform="rotate(-90 137.7 102.7)">1k</text>
<text x="140.3" y="104.1" transform="rotate(-90 140.3 104.1)">R25</text>
<text x="142.8" y="102.7" transform="rotate(-90 142.8 102.7)">1k</text>
<text x="145.3" y="104.1" transform="rotate(-90 145.3 104.1)">R26</text>
<text x="147.9" y="102.7" transform="rotate(-90 147.9 102.7)">1k</text>
<text x="56.1" y="110.7">GNDREF</text>
<text x="78.5" y="110.2">10k</text>
<text x="119.1" y="113.2">DIODE</text>
<text x="120.8" y="110.9">D1</text>
<text x="136.9" y="111.5">RV1</text>
<text x="137.2" y="113.8">10k</text>
<text x="158.3" y="112.3">U2B</text>
<text x="226" y="110.3">Q2</text>
<text x="39" y="119">R15</text>
<text x="63.6" y="119">+</text>
<text x="69.6" y="117.8">LM358</text>
<text x="70.6" y="115.2">U2A</text>
<text x="97.1" y="118.2">4001</text>
<text x="97.3" y="115.9">U6A</text>
<text x="155.1" y="119">+</text>
<text x="157.3" y="114.6">LM358</text>
<text x="174.9" y="116.2">R28</text>
<text x="175.1" y="118.5">10k</text>
<text x="216.3" y="115.2">BC548</text>
<text x="266.3" y="115.9">+12V</text>
<text x="39.2" y="121.6">10k</text>
<text x="84.7" y="123.5">+12V</text>
<text x="115.2" y="121.5">R20</text>
<text x="115.9" y="124">1k</text>
<text x="125.3" y="121.5">R21</text>
<text x="125.5" y="124">10k</text>
<text x="138.6" y="120.9">GNDREF</text>
<text x="226" y="124.2">Q3</text>
<text x="52.6" y="127.9">SW_DPDT_x2</text>
<text x="55.9" y="130.5">SW1A</text>
<text x="115.2" y="126.5">R22</text>
<text x="115.9" y="129.1">1k</text>
<text x="125.3" y="126.5">R23</text>
<text x="125.5" y="129.1">10k</text>
<text x="137.8" y="131.8">C2</text>
<text x="170.9" y="126.9" transform="rotate(-90 170.9 126.9)">1k</text>
<text x="173.4" y="127.6" transform="rotate(-90 173.4 127.6)">R27</text>
<text x="217.6" y="129.2">BC548</text>
<text x="242.2" y="127.8">R43</text>
<text x="242.4" y="130.3">10k</text>
<text x="259" y="129.3">Q4</text>
<text x="259.3" y="131.6">BC548</text>
<text x="277.5" y="130.9" transform="rotate(-90 277.5 130.9)">output_BSPD1</text>
<text x="36.5" y="133">R18</text>
<text x="36.6" y="135.6">10k</text>
<text x="73.3" y="134.9">signal_freio</text>
<text x="84.5" y="132.7" transform="rotate(-90 84.5 132.7)">R19</text>
<text x="87" y="132.5" transform="rotate(-90 87 132.5)">10k</text>
<text x="138.1" y="134.2">470uF</text>
<text x="173.2" y="136.7">LED</text>
<text x="173.4" y="134.4">D3</text>
<text x="230.6" y="137.7" transform="rotate(-90 230.6 137.7)">R42</text>
<text x="233.1" y="137.1" transform="rotate(-90 233.1 137.1)">1k</text>
<text x="266.8" y="134.3">GNDREF</text>
<text x="36.5" y="138.1">R17</text>
<text x="36.6" y="140.6">10k</text>
<text x="54.3" y="138.1">R16</text>
<text x="54.4" y="140.6">10k</text>
<text x="131" y="141.2">GNDREF</text>
<text x="166.6" y="143.8">GNDREF</text>
<text x="235.6" y="143.3">D4</text>
<text x="255.3" y="140.6">GNDREF</text>
<text x="56.1" y="147.6">GNDREF</text>
<text x="82.8" y="146.3">GNDREF</text>
<text x="235.4" y="145.6">LED</text>
<text x="228.8" y="152.6">GNDREF</text>
<text x="22.4" y="157.8">+12V</text>
<text x="45.3" y="164.2">+12V</text>
<text x="56.7" y="164.2">+12V</text>
<text x="99.9" y="166.7">+12V</text>
<text x="119.6" y="166.1">F1</text>
<text x="128.8" y="166">Ferrite_Bead</text>
<text x="132.3" y="163.5">FB1</text>
<text x="145.6" y="164.2">+12V</text>
<text x="24.8" y="171.4" transform="rotate(-90 24.8 171.4)">VDD</text>
<text x="30.2" y="173.8">U6E</text>
<text x="80.5" y="171.1">supply1</text>
<text x="89.7" y="169.3">+12V</text>
<text x="104.9" y="173.5">1N5819</text>
<text x="106.8" y="168.4">D2</text>
<text x="118.6" y="168.4">Fuse</text>
<text x="30.5" y="176.1">4001</text>
<text x="47.6" y="174" transform="rotate(-90 47.6 174)">V+</text>
<text x="48.7" y="175">U5C</text>
<text x="48.8" y="177.3">LM358</text>
<text x="59.1" y="174" transform="rotate(-90 59.1 174)">V+</text>
<text x="60.1" y="175">U2C</text>
<text x="60.3" y="177.3">LM358</text>
<text x="71.8" y="174" transform="rotate(-90 71.8 174)">V+</text>
<text x="72.8" y="175">U3C</text>
<text x="73" y="177.3">LM358</text>
<text x="24.8" y="180.8" transform="rotate(-90 24.8 180.8)">VSS</text>
<text x="87.8" y="183.1">GNDREF</text>
<text x="144.1" y="180.1">C5</text>
<text x="144.3" y="182.4">100nF</text>
<text x="156.8" y="180.1">C7</text>
<text x="156.9" y="182.4">10nF</text>
<text x="168.3" y="180.1">C8</text>
<text x="168.6" y="182.4">470uF</text>
<text x="43.4" y="188.2">GNDREF</text>
<text x="54.8" y="188.2">GNDREF</text>
<text x="137.4" y="189.5">GNDREF</text>
<text x="150.1" y="189.5">GNDREF</text>
<text x="161.5" y="189.5">GNDREF</text>
<text x="20.5" y="192">GNDREF</text>
</g>
<g font-size="1.8" fill="#0000c2">
<text x="153.7" y="59.7">Vout = (10k/1k) [(V-)-(V+)]</text>
<text x="30.5" y="144.8">Simula 5.5kW nas baterias</text>
</g>
</svg>
